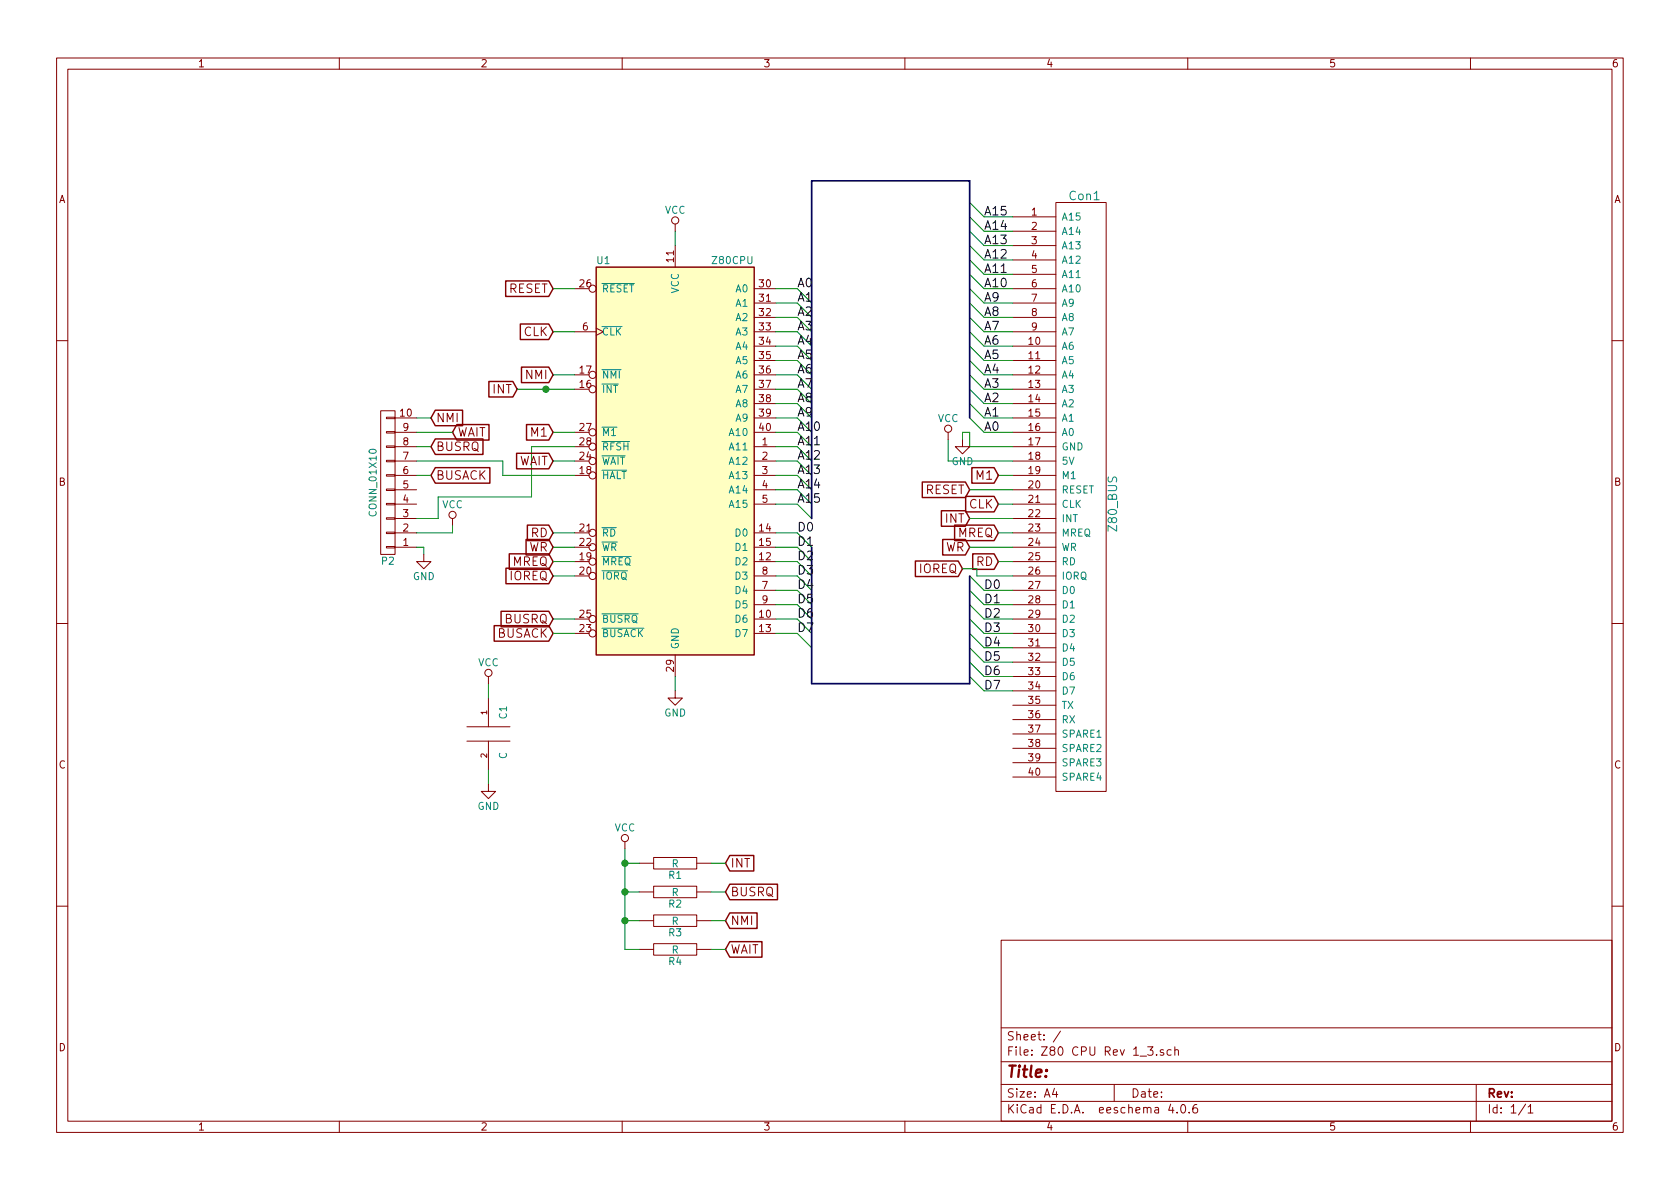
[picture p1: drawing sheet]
<svg xmlns="http://www.w3.org/2000/svg" width="297mm" height="210mm" viewBox="0 0 297 210" stroke-linecap="round" stroke-linejoin="round" font-family="sans-serif">
<g fill="none" stroke="#840000" stroke-width=".18">
<path d="M10 10.3h277v189.9h-277zM12 12.2h273v186.1h-273zM60 10.3v1.9M110 10.3v1.9M160 10.3v1.9M210 10.3v1.9M260 10.3v1.9M119.4 39.6v1.3M179.1 38.3h7.6M186.7 35.8h8.9v104.1h-8.9zM101.6 58.7h3.8M101.6 51h2.5"/>
<path d="M105.4 58l1.3 .7-1.3 .6M119.4 43.4v3.8M133.3 58.7h3.9M133.3 51h3.9M133.3 53.6h3.9M133.3 56.1h3.9M179.1 58.7h7.6M179.1 51h7.6M179.1 53.6h7.6M179.1 56.1h7.6M179.1 40.9h7.6M179.1 43.4h7.6"/>
<path d="M179.1 46h7.6M179.1 48.5h7.6M10 60.2h2M67.3 72.6h2.5v25.4h-2.5zM68.3 73.8h1.5v.2h-1.5zM68.3 76.3h1.5v.3h-1.5zM68.3 78.9h1.5v.2h-1.5zM69.8 79h3.9M69.8 76.4h3.9M69.8 73.9h3.9M101.6 79h2.5M101.6 76.4h2.5"/>
<path d="M101.6 68.8h2.5M101.6 66.3h2.5M133.3 79h3.9M133.3 76.4h3.9M133.3 61.2h3.9M133.3 63.7h3.9M133.3 68.8h3.9M133.3 66.3h3.9M133.3 71.4h3.9M133.3 73.9h3.9M167.6 76.4v1.3M170.2 77.7v1.3h1.2l-1.2 1.3-1.3-1.3h1.3"/>
<path d="M179.1 79h7.6M179.1 76.4h7.6M179.1 61.2h7.6M179.1 63.7h7.6M179.1 68.8h7.6M179.1 66.3h7.6M179.1 71.4h7.6M179.1 73.9h7.6M285 60.2h2M68.3 81.4h1.5v.3h-1.5zM68.3 83.9h1.5v.3h-1.5zM68.3 86.5h1.5v.2h-1.5z"/>
<path d="M68.3 89h1.5v.3h-1.5zM68.3 91.6h1.5v.2h-1.5zM68.3 94.1h1.5v.3h-1.5zM68.3 96.6h1.5v.3h-1.5zM69.8 81.5h3.9M69.8 84.1h3.9M69.8 86.6h3.9M69.8 89.1h3.9M69.8 94.2h3.9M69.8 96.8h3.9M69.8 91.7h3.9M74.9 98v1.3h1.3l-1.3 1.3-1.2-1.3h1.2"/>
<path d="M80 91.7v1.3M101.6 81.5h2.5M101.6 84.1h2.5M101.6 94.2h2.5M101.6 99.3h2.5M101.6 96.8h2.5M133.3 81.5h3.9M133.3 84.1h3.9M133.3 86.6h3.9M133.3 89.1h3.9M133.3 94.2h3.9M133.3 99.3h3.9"/>
<path d="M133.3 96.8h3.9M179.1 81.5h7.6M179.1 84.1h7.6M179.1 86.6h7.6M179.1 89.1h7.6M179.1 94.2h7.6M179.1 99.3h7.6M179.1 96.8h7.6M179.1 91.7h7.6M10 110.3h2M86.4 119.6v1.3M101.6 101.8h2.5"/>
<path d="M101.6 109.5h2.5M101.6 112h2.5M119.4 115.8v3.8M133.3 104.4h3.9M133.3 101.8h3.9M133.3 106.9h3.9M133.3 109.5h3.9M133.3 112h3.9M179.1 104.4h7.6M179.1 101.8h7.6M179.1 106.9h7.6M179.1 109.5h7.6"/>
<path d="M179.1 112h7.6M179.1 114.5h7.6M179.1 117.1h7.6M179.1 119.6h7.6M285 110.3h2M82.5 131.1h7.7M82.5 128.5h7.7M86.4 138.7v1.2h1.2l-1.2 1.3-1.3-1.3h1.3M86.4 123.4v5.1M86.4 131.1v5M119.4 122.2v1.2h1.2l-1.2 1.3-1.3-1.3h1.3M179.1 137.4h7.6"/>
<path d="M179.1 122.2h7.6M179.1 124.7h7.6M179.1 127.2h7.6M179.1 129.8h7.6M179.1 132.3h7.6M179.1 134.9h7.6M110.5 148.8v1.3M113 152.6h2.6M113 157.7h2.6M115.6 151.6h7.6v2.1h-7.6zM115.6 156.7h7.6v2h-7.6zM123.2 152.6h2.5"/>
<path d="M123.2 157.7h2.5M10 160.2h2M113 162.8h2.6M113 167.9h2.6M115.6 161.8h7.6v2h-7.6zM115.6 166.9h7.6v2h-7.6zM123.2 162.8h2.5M123.2 167.9h2.5M177 166.3h108v32h-108zM285 160.2h2M60 198.3v1.9M110 198.3v1.9"/>
<path d="M160 198.3v1.9M177 194.8h108M177 191.8h108M177 187.8h108M177 181.8h108M186.4 192.5l-.3 1h.9M186.8 193v1M187.5 182.3l-1.3 2M197 191.8v3M204.5 186.5v.1M205.7 185.7a.37 .37 0 0 0-.6 .1l.1 .2 .5 .2 .1 .1-.2 .3-.5-.1M207 195.2l-.4 1.1h1"/>
<path d="M207.1 185.7l-.5-.1-.3 .3 .1 .6 .2 .1 .5-.1M207.3 195.8v1M207.7 185.7l.2-.1 .4 .1 .1 .9M207.7 185.1v1.5M208.1 196.7v.1M208.9 195.5l.2-.2a.81 .81 0 0 1 .6 .6 .81 .81 0 0 1-.3 .8l-.1 .1a.79 .79 0 0 1-.4-1.3zM210 198.3v1.9M210.3 196.7v.1M211.6 195.3a.59 .59 0 0 0-.7 .7l.1 .7 .2 .1 .5-.1 .1-.5-.2-.2-.4-.1-.3 .3M260 198.3v1.9M261 191.8v6.5M269.7 195.2l-1.2 2"/>
<path d="M270.2 195.8l.4-.5v1.5M270.2 196.8h.8"/>
<circle cx="119.4" cy="39" r=".63"/>
<circle cx="104.8" cy="51" r=".63"/>
<circle cx="104.8" cy="68.8" r=".63"/>
<circle cx="104.8" cy="76.4" r=".63"/>
<circle cx="104.8" cy="66.3" r=".63"/>
<circle cx="104.8" cy="79" r=".63"/>
<circle cx="167.6" cy="75.8" r=".63"/>
<circle cx="80" cy="91.1" r=".63"/>
<circle cx="104.8" cy="84.1" r=".63"/>
<circle cx="104.8" cy="96.8" r=".63"/>
<circle cx="104.8" cy="94.2" r=".63"/>
<circle cx="104.8" cy="99.3" r=".63"/>
<circle cx="104.8" cy="81.5" r=".63"/>
<circle cx="86.4" cy="119" r=".63"/>
<circle cx="104.8" cy="101.8" r=".63"/>
<circle cx="104.8" cy="112" r=".63"/>
<circle cx="104.8" cy="109.5" r=".63"/>
<circle cx="110.5" cy="148.2" r=".63"/>
</g>
<path d="M105.4 47.2h27.9v68.6h-27.9z" fill="#ffffc2" stroke="#ffffc2" stroke-width=".18"/>
<g fill="none" stroke="#840000" stroke-width=".25">
<path d="M89.4 49.7h7.6l.8 1.3-.8 1.4h-7.6zM92 57.3h5l.8 1.4-.8 1.3h-5zM105.4 47.2h27.9v68.6h-27.9zM77 72.5h4.8v2.8h-4.8l-.8-1.4zM77 77.6h8.4v2.8h-8.4l-.8-1.4zM80.8 75.1h5.7v2.7h-5.7l-.8-1.4zM86.4 67.5h4.3l.7 1.3-.7 1.4h-4.3zM92.2 64.9h4.8l.8 1.4-.8 1.4h-4.8zM93.1 75.1h3.9l.8 1.3-.8 1.4h-3.9zM77 82.7h9.6v2.7h-9.6l-.8-1.3zM90 97.9h7l.8 1.4-.8 1.4h-7zM91.3 80.2h5.7l.8 1.3-.8 1.4h-5.7z"/>
<path d="M93 95.4h4l.8 1.4-.8 1.3h-4zM93.2 92.9h3.8l.8 1.3-.8 1.4h-3.8zM161.8 99.2h7.6l.8 1.4-.8 1.3h-7.6zM163.1 85.2h7.6l.7 1.4-.7 1.4h-7.6zM166.4 90.3h4.3l.7 1.4-.7 1.4h-4.3zM166.7 95.4h4l.7 1.4-.7 1.3h-4zM168.8 92.9h7l.7 1.3-.7 1.4h-7zM170.7 87.8h5.1l.7 1.3-.7 1.4h-5.1zM171.8 82.7h4l.7 1.4-.7 1.3h-4zM172 97.9h3.8l.7 1.4-.7 1.4h-3.8zM87.4 110.6h9.6l.8 1.4-.8 1.4h-9.6zM88.6 108.1h8.4l.8 1.4-.8 1.3h-8.4z"/>
<path d="M89.5 100.5h7.5l.8 1.3-.8 1.4h-7.5zM129 151.3h4.3v2.7h-4.3l-.7-1.4zM129 156.4h8.5v2.7h-8.5l-.7-1.4zM129 161.4h4.9v2.8h-4.9l-.7-1.4zM129 166.5h5.7v2.8h-5.7l-.7-1.4z"/>
</g>
<path d="M106.4 57.8h3.6M106.4 50.1h5.8M106.4 67.9h2.9M106.4 65.4h3.4M106.4 78.1h4.9M106.4 80.6h4.1M106.4 83.2h4.4M106.4 98.4h5.2M106.4 100.9h4.5M106.4 111.1h7.5M106.4 108.6h6.4" fill="none" stroke="#008484" stroke-width=".18"/>
<g fill="none" stroke="#008400" stroke-width=".18">
<path d="M171.4 35.8l2.6 2.5h5.1M171.4 38.3l2.6 2.6h5.1M97.8 51h3.8M97.8 58.7h3.8M119.4 40.9v2.5M137.2 51h3.8l2.5 2.6M137.2 53.6h3.8l2.5 2.5M137.2 56.1h3.8l2.5 2.6M137.2 58.7h3.8l2.5 2.5M171.4 40.9l2.6 2.5h5.1M171.4 43.4l2.6 2.6h5.1M171.4 46l2.6 2.5h5.1"/>
<path d="M171.4 48.5l2.6 2.5h5.1M171.4 51l2.6 2.6h5.1M171.4 53.6l2.6 2.5h5.1M171.4 56.1l2.6 2.6h5.1M171.4 58.7l2.6 2.5h5.1M73.7 73.9h2.5M73.7 76.4h6.3M73.7 79h2.5M91.4 68.8h10.2M97.8 66.3h3.8M97.8 76.4h3.8M101.6 79h-7.6v8.9h-16.5v3.8h-3.8"/>
<path d="M137.2 61.2h3.8l2.5 2.5M137.2 63.7h3.8l2.5 2.6M137.2 66.3h3.8l2.5 2.5M137.2 68.8h3.8l2.5 2.6M137.2 71.4h3.8l2.5 2.5M137.2 73.9h3.8l2.5 2.5M137.2 76.4h3.8l2.5 2.6M137.2 79h3.8l2.5 2.5M167.6 77.7v3.8h11.5M170.2 77.7v-1.3h1.2v2.6h7.7M171.4 61.2l2.6 2.5h5.1M171.4 63.7l2.6 2.6h5.1"/>
<path d="M171.4 66.3l2.6 2.5h5.1M171.4 68.8l2.6 2.6h5.1M171.4 71.4l2.6 2.5h5.1M171.4 73.9l2.6 2.5h5.1M73.7 81.5h15.2v2.6h12.7M73.7 84.1h2.5M73.7 96.8h1.2v1.2M80 93v1.2h-6.3M97.8 81.5h3.8M97.8 94.2h3.8M97.8 96.8h3.8M97.8 99.3h3.8"/>
<path d="M137.2 81.5h3.8l2.5 2.6M137.2 84.1h3.8l2.5 2.5M137.2 86.6h3.8l2.5 2.5M137.2 89.1h3.8l2.5 2.6M137.2 94.2h3.8l2.5 2.6M137.2 96.8h3.8l2.5 2.5M137.2 99.3h3.8l2.5 2.5M171.4 86.6h7.7M171.4 96.8h7.7M171.4 91.7h7.7M176.5 84.1h2.6M176.5 89.1h2.6"/>
<path d="M176.5 94.2h2.6M176.5 99.3h2.6M97.8 109.5h3.8M97.8 112h3.8M97.8 101.8h3.8M119.4 119.6v2.6M137.2 101.8h3.8l2.5 2.6M137.2 104.4h3.8l2.5 2.5M137.2 106.9h3.8l2.5 2.6M137.2 109.5h3.8l2.5 2.5M137.2 112h3.8l2.5 2.5M170.2 100.6h2.5v1.2h6.4"/>
<path d="M171.4 101.8l2.6 2.6h5.1M171.4 104.4l2.6 2.5h5.1M171.4 106.9l2.6 2.6h5.1M171.4 109.5l2.6 2.5h5.1M171.4 112l2.6 2.5h5.1M171.4 114.5l2.6 2.6h5.1M171.4 117.1l2.6 2.5h5.1M171.4 119.6l2.6 2.6h5.1M86.4 120.9v2.5M86.4 136.1v2.6M110.5 150.1v17.8h2.5M110.5 157.7h2.5"/>
<path d="M110.5 152.6h2.5M125.7 157.7h2.6M125.7 152.6h2.6M110.5 162.8h2.5M125.7 167.9h2.6M125.7 162.8h2.6"/>
</g>
<path d="M171.4 73.9v-41.9h-27.9v59.7M143.5 96.8v24.1h27.9v-19.1" fill="none" stroke="#000084" stroke-width=".3"/>
<g fill="#008400" stroke="#008400" stroke-width=".25">
<circle cx="96.5" cy="68.8" r=".51"/>
<circle cx="110.5" cy="152.6" r=".51"/>
<circle cx="110.5" cy="162.8" r=".51"/>
<circle cx="110.5" cy="157.7" r=".51"/>
</g>
<text font-size="2.8" fill="#840000" x="178" y="190.5">Title:</text>
<g font-size="2.1" fill="#008484">
<text x="189.1" y="35.4">Con1</text>
<text x="197.5" y="93.8" transform="rotate(-90 197.5 93.8)">Z80_BUS</text>
</g>
<g font-size="2.1">
<text x="174" y="38.1">A15</text>
<text x="174" y="40.6">A14</text>
<text x="174" y="43.2">A13</text>
<text x="174" y="45.7">A12</text>
<text x="141" y="50.8">A0</text>
<text x="141" y="53.3">A1</text>
<text x="174" y="48.3">A11</text>
<text x="174" y="50.8">A10</text>
<text x="174" y="53.3">A9</text>
<text x="141" y="55.9">A2</text>
<text x="141" y="58.4">A3</text>
<text x="174" y="55.9">A8</text>
<text x="174" y="58.4">A7</text>
<text x="141" y="61">A4</text>
<text x="141" y="63.5">A5</text>
<text x="174" y="61">A6</text>
<text x="174" y="63.5">A5</text>
<text x="141" y="66">A6</text>
<text x="141" y="68.6">A7</text>
<text x="141" y="71.1">A8</text>
<text x="174" y="66">A4</text>
<text x="174" y="68.6">A3</text>
<text x="174" y="71.1">A2</text>
<text x="141" y="73.7">A9</text>
<text x="141" y="76.2">A10</text>
<text x="174" y="73.7">A1</text>
<text x="174" y="76.2">A0</text>
<text x="141" y="78.7">A11</text>
<text x="141" y="81.3">A12</text>
<text x="141" y="83.8">A13</text>
<text x="141" y="86.4">A14</text>
<text x="141" y="88.9">A15</text>
<text x="141" y="94">D0</text>
<text x="141" y="96.5">D1</text>
<text x="141" y="99.1">D2</text>
<text x="141" y="101.6">D3</text>
<text x="141" y="104.1">D4</text>
<text x="141" y="106.7">D5</text>
<text x="174" y="104.1">D0</text>
<text x="174" y="106.7">D1</text>
<text x="141" y="109.2">D6</text>
<text x="141" y="111.8">D7</text>
<text x="174" y="109.2">D2</text>
<text x="174" y="111.8">D3</text>
<text x="174" y="114.3">D4</text>
<text x="174" y="116.8">D5</text>
<text x="174" y="119.4">D6</text>
<text x="174" y="121.9">D7</text>
</g>
<g font-size="2.1" fill="#840000">
<text x="89.8" y="51.8">RESET</text>
<text x="92.5" y="59.4">CLK</text>
<text x="87.1" y="69.6">INT</text>
<text x="93" y="67.1">NMI</text>
<text x="77.1" y="74.7">NMI</text>
<text x="80.9" y="77.2">WAIT</text>
<text x="93.9" y="77.2">M1</text>
<text x="77.1" y="79.8">BUSRQ</text>
<text x="91.4" y="82.3">WAIT</text>
<text x="77.1" y="84.8">BUSACK</text>
<text x="163.4" y="87.4">RESET</text>
<text x="171.2" y="89.9">CLK</text>
<text x="172.7" y="84.8">M1</text>
<text x="93.8" y="95">RD</text>
<text x="167.1" y="92.5">INT</text>
<text x="169.2" y="95">MREQ</text>
<text x="90.5" y="100.1">MREQ</text>
<text x="93.3" y="97.5">WR</text>
<text x="162.4" y="101.3">IOREQ</text>
<text x="167" y="97.5">WR</text>
<text x="172.5" y="100.1">RD</text>
<text x="90" y="102.6">IOREQ</text>
<text x="87.8" y="112.8">BUSACK</text>
<text x="89.2" y="110.2">BUSRQ</text>
<text x="129.2" y="153.4">INT</text>
<text x="129.2" y="158.5">BUSRQ</text>
<text x="129.2" y="163.6">NMI</text>
<text x="129.2" y="168.7">WAIT</text>
<text x="178" y="184">Sheet: /</text>
<text x="178" y="186.7">File: Z80 CPU Rev 1_3.sch</text>
<text x="178" y="196.9">KiCad E.D.A. eeschema 4.0.6</text>
<text x="178" y="194.1">Size: A4</text>
<text x="200" y="194.1">Date:</text>
<text x="263" y="194.1">Rev:</text>
<text x="263" y="196.9">Id: 1/1</text>
</g>
<g font-size="1.8" fill="#840000">
<text x="35" y="11.9">1</text>
<text x="85" y="11.9">2</text>
<text x="135" y="11.9">3</text>
<text x="185" y="11.9">4</text>
<text x="235" y="11.9">5</text>
<text x="285" y="11.9">6</text>
<text x="10.4" y="35.9">A</text>
<text x="285.4" y="35.9">A</text>
<text x="182.4" y="38.1">1</text>
<text x="182.4" y="40.6">2</text>
<text x="119.1" y="46.3" transform="rotate(-90 119.1 46.3)">11</text>
<text x="182.4" y="43.2">3</text>
<text x="182.4" y="45.7">4</text>
<text x="102.5" y="50.8">26</text>
<text x="134.3" y="50.8">30</text>
<text x="134.3" y="53.3">31</text>
<text x="182.4" y="48.3">5</text>
<text x="182.4" y="50.8">6</text>
<text x="182.4" y="53.3">7</text>
<text x="103" y="58.4">6</text>
<text x="134.3" y="55.9">32</text>
<text x="134.3" y="58.4">33</text>
<text x="182.4" y="55.9">8</text>
<text x="182.4" y="58.4">9</text>
<text x="134.3" y="61">34</text>
<text x="134.3" y="63.5">35</text>
<text x="181.9" y="61">10</text>
<text x="181.9" y="63.5">11</text>
<text x="102.5" y="68.6">16</text>
<text x="102.5" y="66">17</text>
<text x="134.3" y="66">36</text>
<text x="134.3" y="68.6">37</text>
<text x="134.3" y="71.1">38</text>
<text x="181.9" y="66">12</text>
<text x="181.9" y="68.6">13</text>
<text x="181.9" y="71.1">14</text>
<text x="70.8" y="73.7">10</text>
<text x="71.3" y="76.2">9</text>
<text x="102.5" y="76.2">27</text>
<text x="134.3" y="76.2">40</text>
<text x="134.3" y="73.7">39</text>
<text x="181.9" y="73.7">15</text>
<text x="181.9" y="76.2">16</text>
<text x="71.3" y="83.8">6</text>
<text x="71.3" y="81.3">7</text>
<text x="71.3" y="78.7">8</text>
<text x="102.5" y="81.3">24</text>
<text x="102.5" y="83.8">18</text>
<text x="102.5" y="78.7">28</text>
<text x="134.8" y="78.7">1</text>
<text x="134.8" y="81.3">2</text>
<text x="134.8" y="83.8">3</text>
<text x="181.9" y="78.7">17</text>
<text x="181.9" y="81.3">18</text>
<text x="181.9" y="83.8">19</text>
<text x="10.4" y="85.9">B</text>
<text x="71.3" y="88.9">4</text>
<text x="71.3" y="86.4">5</text>
<text x="134.8" y="86.4">4</text>
<text x="134.8" y="88.9">5</text>
<text x="181.9" y="86.4">20</text>
<text x="181.9" y="88.9">21</text>
<text x="285.4" y="85.9">B</text>
<text x="71.3" y="94">2</text>
<text x="71.3" y="91.4">3</text>
<text x="102.5" y="94">21</text>
<text x="134.3" y="94">14</text>
<text x="181.9" y="91.4">22</text>
<text x="181.9" y="94">23</text>
<text x="71.3" y="96.5">1</text>
<text x="102.5" y="101.6">20</text>
<text x="102.5" y="96.5">22</text>
<text x="102.5" y="99.1">19</text>
<text x="134.3" y="99.1">12</text>
<text x="134.3" y="96.5">15</text>
<text x="134.8" y="101.6">8</text>
<text x="181.9" y="96.5">24</text>
<text x="181.9" y="99.1">25</text>
<text x="181.9" y="101.6">26</text>
<text x="134.8" y="104.1">7</text>
<text x="134.8" y="106.7">9</text>
<text x="181.9" y="104.1">27</text>
<text x="181.9" y="106.7">28</text>
<text x="102.5" y="111.8">23</text>
<text x="102.5" y="109.2">25</text>
<text x="134.3" y="109.2">10</text>
<text x="134.3" y="111.8">13</text>
<text x="181.9" y="111.8">30</text>
<text x="181.9" y="109.2">29</text>
<text x="119.1" y="118.7" transform="rotate(-90 119.1 118.7)">29</text>
<text x="181.9" y="114.3">31</text>
<text x="181.9" y="116.8">32</text>
<text x="181.9" y="119.4">33</text>
<text x="181.9" y="121.9">34</text>
<text x="181.9" y="124.5">35</text>
<text x="181.9" y="127">36</text>
<text x="181.9" y="129.5">37</text>
<text x="10.4" y="135.9">C</text>
<text x="181.9" y="137.2">40</text>
<text x="181.9" y="132.1">38</text>
<text x="181.9" y="134.6">39</text>
<text x="285.4" y="135.9">C</text>
<text x="10.4" y="185.9">D</text>
<text x="285.4" y="185.9">D</text>
<text x="35" y="199.9">1</text>
<text x="85" y="199.9">2</text>
<text x="135" y="199.9">3</text>
<text x="185" y="199.9">4</text>
<text x="235" y="199.9">5</text>
<text x="285" y="199.9">6</text>
</g>
<g font-size="1.8" fill="#008484">
<text x="117.5" y="37.8">VCC</text>
<text x="187.7" y="39">A15</text>
<text x="187.7" y="41.5">A14</text>
<text x="105.6" y="46.7">U1</text>
<text x="126.1" y="46.7">Z80CPU</text>
<text x="187.7" y="44.1">A13</text>
<text x="187.7" y="46.6">A12</text>
<text x="106.4" y="51.7">RESET</text>
<text x="120" y="52" transform="rotate(-90 120 52)">VCC</text>
<text x="130.1" y="51.7">A0</text>
<text x="187.7" y="49.1">A11</text>
<text x="187.7" y="51.7">A10</text>
<text x="106.4" y="59.3">CLK</text>
<text x="130.1" y="54.2">A1</text>
<text x="130.1" y="56.8">A2</text>
<text x="130.1" y="59.3">A3</text>
<text x="187.7" y="54.2">A9</text>
<text x="187.7" y="56.8">A8</text>
<text x="187.7" y="59.3">A7</text>
<text x="130.1" y="61.8">A4</text>
<text x="130.1" y="64.4">A5</text>
<text x="187.7" y="61.8">A6</text>
<text x="187.7" y="64.4">A5</text>
<text x="106.4" y="69.5">INT</text>
<text x="106.4" y="66.9">NMI</text>
<text x="130.1" y="66.9">A6</text>
<text x="130.1" y="69.5">A7</text>
<text x="187.7" y="66.9">A4</text>
<text x="187.7" y="69.5">A3</text>
<text x="106.4" y="77.1">M1</text>
<text x="129.1" y="77.1">A10</text>
<text x="130.1" y="72">A8</text>
<text x="130.1" y="74.5">A9</text>
<text x="165.8" y="74.6">VCC</text>
<text x="187.7" y="72">A2</text>
<text x="187.7" y="74.5">A1</text>
<text x="187.7" y="77.1">A0</text>
<text x="106.4" y="82.2">WAIT</text>
<text x="106.4" y="79.6">RFSH</text>
<text x="129.1" y="79.6">A11</text>
<text x="129.1" y="82.2">A12</text>
<text x="168.2" y="82.2">GND</text>
<text x="187.7" y="79.6">GND</text>
<text x="187.7" y="82.2">5V</text>
<text x="78.2" y="89.9">VCC</text>
<text x="106.4" y="84.7">HALT</text>
<text x="129.1" y="84.7">A13</text>
<text x="129.1" y="87.2">A14</text>
<text x="129.1" y="89.8">A15</text>
<text x="187.7" y="87.2">RESET</text>
<text x="187.7" y="89.8">CLK</text>
<text x="187.7" y="84.7">M1</text>
<text x="66.6" y="91" transform="rotate(-90 66.6 91)">CONN_01X10</text>
<text x="106.4" y="94.9">RD</text>
<text x="130.1" y="94.9">D0</text>
<text x="187.7" y="92.3">INT</text>
<text x="187.7" y="94.9">MREQ</text>
<text x="67.5" y="99.8">P2</text>
<text x="106.4" y="97.4">WR</text>
<text x="106.4" y="99.9">MREQ</text>
<text x="130.1" y="99.9">D2</text>
<text x="130.1" y="97.4">D1</text>
<text x="187.7" y="97.4">WR</text>
<text x="187.7" y="99.9">RD</text>
<text x="73" y="102.6">GND</text>
<text x="106.4" y="102.5">IORQ</text>
<text x="130.1" y="105">D4</text>
<text x="130.1" y="102.5">D3</text>
<text x="130.1" y="107.6">D5</text>
<text x="187.7" y="102.5">IORQ</text>
<text x="187.7" y="105">D0</text>
<text x="187.7" y="107.6">D1</text>
<text x="106.4" y="112.6">BUSACK</text>
<text x="106.4" y="110.1">BUSRQ</text>
<text x="130.1" y="110.1">D6</text>
<text x="130.1" y="112.6">D7</text>
<text x="187.7" y="112.6">D3</text>
<text x="187.7" y="110.1">D2</text>
<text x="84.5" y="117.8">VCC</text>
<text x="120" y="114.8" transform="rotate(-90 120 114.8)">GND</text>
<text x="187.7" y="115.2">D4</text>
<text x="187.7" y="117.7">D5</text>
<text x="187.7" y="120.3">D6</text>
<text x="187.7" y="122.8">D7</text>
<text x="187.7" y="125.3">TX</text>
<text x="89.6" y="127.1" transform="rotate(-90 89.6 127.1)">C1</text>
<text x="117.4" y="126.7">GND</text>
<text x="187.7" y="127.9">RX</text>
<text x="187.7" y="130.4">SPARE1</text>
<text x="89.6" y="134.2" transform="rotate(-90 89.6 134.2)">C</text>
<text x="187.7" y="133">SPARE2</text>
<text x="187.7" y="135.5">SPARE3</text>
<text x="84.4" y="143.2">GND</text>
<text x="187.7" y="138">SPARE4</text>
<text x="108.6" y="147">VCC</text>
<text x="118.3" y="155.4">R1</text>
<text x="118.7" y="153.4">R</text>
<text x="118.3" y="160.5">R2</text>
<text x="118.7" y="158.4">R</text>
<text x="118.3" y="165.6">R3</text>
<text x="118.7" y="163.5">R</text>
<text x="118.3" y="170.6">R4</text>
<text x="118.7" y="168.6">R</text>
</g>
<g font-size="1.4" fill="#840000">
<text x="86.1" y="126.4" transform="rotate(-90 86.1 126.4)">1</text>
<text x="86.1" y="134" transform="rotate(-90 86.1 134)">2</text>
</g>
</svg>
